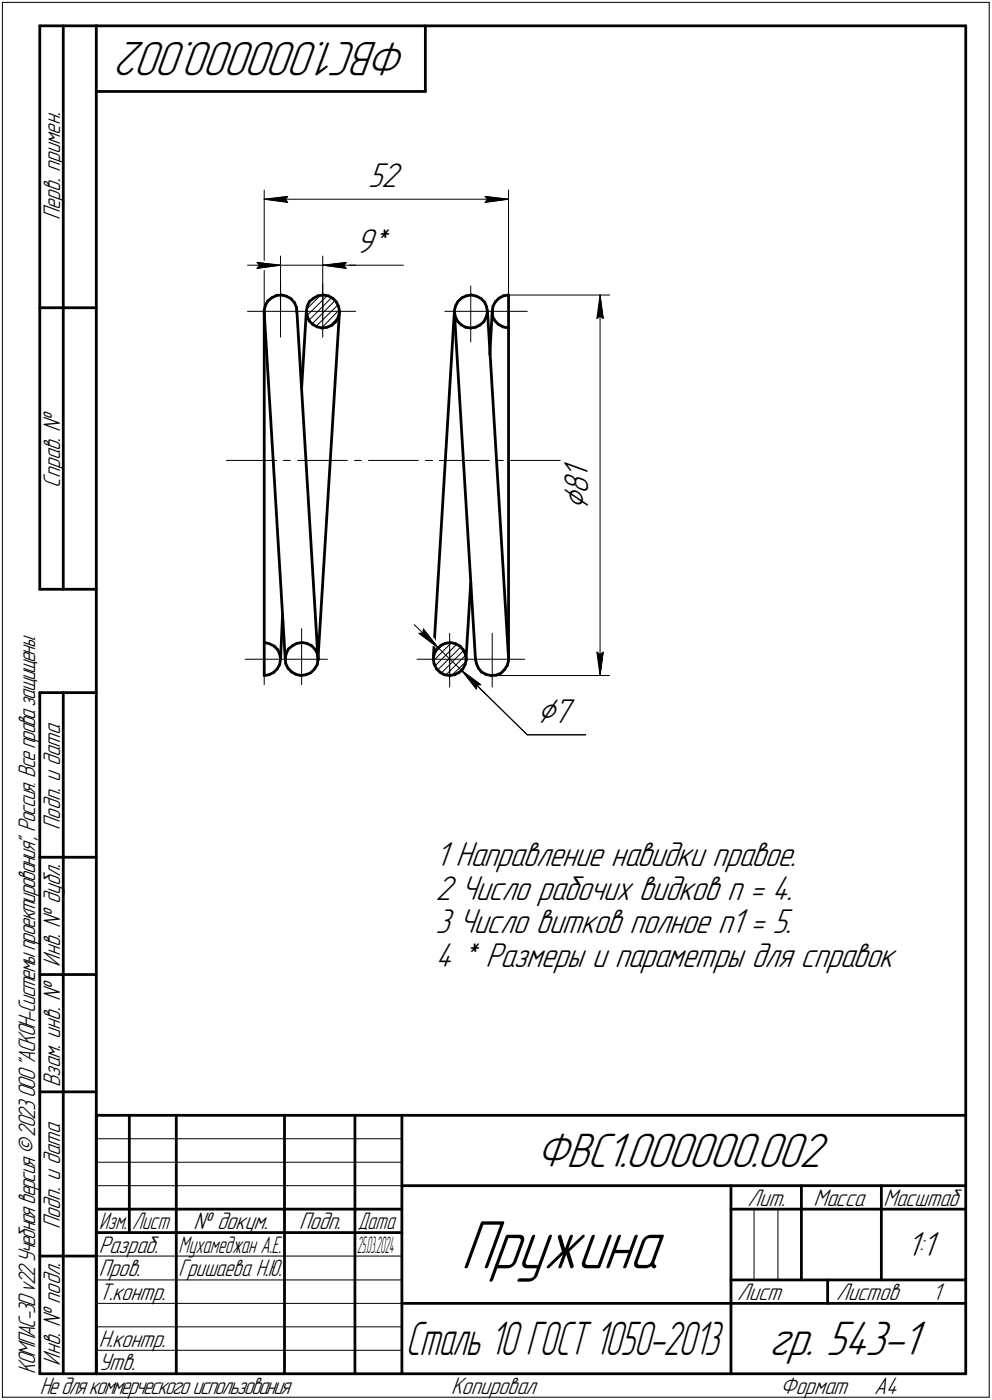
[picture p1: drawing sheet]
<svg xmlns="http://www.w3.org/2000/svg" width="211mm" height="298mm" viewBox="0 0 211 298" stroke-linecap="round" stroke-linejoin="round" font-family="sans-serif">
<g fill="none" stroke="#000" stroke-width=".59">
<path d="M8.5 5.5v120zM8.5 5.5h12zM13.5 5.5v120zM20.5 5.5v287zM20.5 5.5h185zM20.5 19.5h70zM90.5 5.5v14zM205.5 5.5v287zM8.5 65.5h12zM56.2 66.3v77.5zM56.2 66.5l4.5 74zM56.2 66v.5z"/>
<path d="M56.5 65l-.3 1zM57 64.1l.8-.7zM57 64.1l-.5 .9zM57.8 63.4l1-.5zM58.8 62.9l1.1-.1zM59.9 62.8l1.1 .3zM61 63.1l.9 .5zM61.9 63.6l.8 .8zM62.7 64.4l.4 1zM63.1 65.4l.1 1.1zM63.2 66.1l4.4 74zM65.2 66.2l.2 1.1z"/>
<path d="M65.2 66.1l-1 16.5zM65.4 65.2l-.2 1zM65.4 67.3l.4 1zM65.8 68.3l.7 .8zM65.9 64.2l.8-.7zM65.9 64.2l-.5 1zM66.5 69.1l1 .5zM66.7 63.5l.9-.5zM67.5 69.6l1.1 .2zM67.6 63l1.1-.2zM68.6 69.8l1-.1zM68.7 62.8l1.1 .2z"/>
<path d="M69.6 69.7l1-.4zM69.8 63l1 .5zM70.6 69.3l.9-.8zM70.8 63.5l.7 .8zM71.5 64.3l.6 1zM72 67.6l-.5 .9zM72.1 65.3l.1 1zM72.2 66.5l-.2 1.1zM72.2 66.3v.2zM72.2 66.5l-4.6 74zM96.7 66.3l.2 1.1zM96.7 66.1v.2z"/>
<path d="M96.7 66.5l4.5 74zM96.7 66.1l-4.5 74zM96.9 67.4l.5 1zM96.9 65.1l-.2 1zM97.4 68.4l.7 .8zM97.5 64.2l.8-.8zM97.5 64.2l-.6 .9zM98.1 69.2l1 .5zM98.3 63.4l.9-.4zM99.1 69.7l1.1 .1zM99.2 63l1.1-.2zM100.2 69.8l1-.1z"/>
<path d="M100.3 62.8l1.1 .3zM101.2 69.7l1-.5zM101.4 63.1l1 .5zM102.2 69.2l.8-.7zM102.4 63.6l.7 .7zM103.1 64.3l.4 1.1zM103.5 67.5l-.5 1zM103.5 65.4l.2 1.1zM103.7 66.5l-.2 1zM103.7 66.1l4.5 74zM104.7 66.3l.1 1.1zM104.7 66.2l-.5 9.3z"/>
<path d="M104.8 67.4l.5 .9zM104.9 65.2l-.2 1.1zM105.3 68.3l.8 .8zM105.4 64.3l-.5 .9zM106.1 69.1l.9 .5zM106.2 63.5l.9-.5zM106.2 63.5l-.8 .8zM107 69.6l1.1 .2zM107.1 63l1.1-.2zM108.1 69.8h.1M108.2 62.8v77.6zM8.5 125.5h12z"/>
<path d="M56.3 136.8h.1M56.3 136.8l1 .3zM57.3 137.1l1 .5zM58.3 137.6l.8 .7zM59.1 138.3l.4 1zM59.5 139.3l.2 1.1zM60.1 131.1l-.4 9.4zM60.9 139.2l-.2 1zM61.4 138.2l.8-.7zM61.4 138.2l-.5 1zM62.2 137.5l1-.5zM63.2 137l1.1-.2z"/>
<path d="M64.3 136.8l1 .2zM65.3 137l1 .5zM66.3 137.5l.8 .8zM67.1 138.3l.5 1zM67.6 139.3l.1 1.1zM92.5 139.1l-.3 1zM93 138.2l.8-.8zM93 138.2l-.5 .9zM93.8 137.4l.9-.4zM94.7 137l1.1-.2zM95.8 136.8l1.1 .3zM96.9 137.1l1 .5z"/>
<path d="M97.9 137.6l.7 .7zM98.6 138.3l.5 1.1zM99.1 139.4l.1 1.1zM100.2 124l-1.1 16.5zM8.5 147.5v145zM8.5 147.5h12zM13.5 147.5v145zM56.2 143.8l1-.1zM57.2 143.7l1.1-.5zM58.3 143.2l.7-.8zM59.5 141.5l-.5 .9zM59.7 140.4l-.2 1.1z"/>
<path d="M60.7 140.2l.1 1.1zM60.8 141.3l.5 1zM61.3 142.3l.8 .8zM62.1 143.1l.9 .5zM63 143.6l1 .2zM64 143.8l1.1-.1zM65.1 143.7l1-.4zM66.1 143.3l.8-.8zM67.5 141.6l-.6 .9zM67.6 140.5l-.1 1.1zM67.7 140.4l-.1 .1zM92.2 140.4l.2 1z"/>
<path d="M92.2 140.1v.3zM92.4 141.4l.5 1zM92.9 142.4l.7 .8zM93.6 143.2l1 .5zM94.6 143.7l1.1 .1zM95.7 143.8l1-.1zM96.7 143.7l1-.5zM97.7 143.2l.8-.7zM99 141.5l-.5 1zM99.2 140.5l-.2 1zM101.2 140.2l.1 1zM101.3 141.2l.5 1z"/>
<path d="M101.8 142.2l.6 .9zM102.4 143.1l1 .5zM103.4 143.6l1.1 .2zM104.5 143.8h1.1zM105.6 143.8l1-.5zM106.6 143.3l.8-.7zM107.9 141.6l-.5 1zM108.2 140.6l-.3 1zM108.2 140.1v.5zM8.5 182.5h12zM8.5 207.5h12zM8.5 232.5h12z"/>
<path d="M20.5 237.5h185zM20.5 237.5v55zM27.5 237.5v25zM37.5 237.5v55zM60.5 237.5v55zM75.5 237.5v55zM85.5 237.5v55zM20.5 257.5h65zM85.5 252.5h120zM155.5 252.5v40zM155.5 257.5h15zM170.5 252.5v20z"/>
<path d="M170.5 257.5h35zM187.5 252.5v20zM8.5 267.5h12zM20.5 262.5h65zM85.5 277.5h70zM155.5 277.5h50zM155.5 272.5h50zM176.1 272.5v5zM8.5 292.5h12zM20.5 292.5h185z"/>
</g>
<g fill="none" stroke="#000" stroke-width=".21">
<path d="M.5 .5v297zM.5 .5h210zM210.5 .5v297zM52.7 56.5h7zM54.7 55.9l5 .6zM54.7 55.9l.5 .6zM54.7 57.1l5-.6zM55.2 56.5l-.5 .6zM56.2 40.5v25.8zM56.2 42.4l5-.6zM56.2 42.4l5 .7zM56.2 42.4h52z"/>
<path d="M59.7 54.5v11.8zM59.7 56.5h9zM60.7 42.4l.5 .7zM61.2 41.8l-.5 .6zM68.7 56.5h5zM68.7 54.5v11.8zM68.7 56.5l5 .6zM68.7 56.5l5-.6zM68.7 56.5h7zM73.2 56.5l.5 .6zM73.7 56.5h12.2zM73.7 55.9l-.5 .6z"/>
<path d="M103.2 43.1l5-.7zM103.2 41.8l.5 .6zM103.2 41.8l5 .6zM103.7 42.4l-.5 .7zM108.2 40.5v25.8zM52.7 66.3h7zM59.7 60.4v5.9zM59.7 66.3h16zM59.7 66.3v5.5zM65.2 65.9l3-3.1zM65.3 67.2l4.3-4.2zM67.2 69.5l4.7-4.6z"/>
<path d="M68.7 60.4v7.9zM68.7 62.3v9.5zM70.5 63.4l-4.8 4.8zM71.3 64l-4.9 5zM71.9 67.6l-1.9 2zM72.1 66l-3.7 3.8zM94.7 66.3h5.5zM100.2 66.3v6.5zM100.2 66.3h12zM100.2 60.9v5.4zM108.2 62.8h21.5zM127 67.8l.7-.5z"/>
<path d="M127.7 62.8l.7 5zM127.7 67.3l.7 .5zM127.7 62.8l-.7 5zM127.7 62.8v81zM48.2 98h10.6zM60.3 98h1.5zM63.3 98h10.6zM75.4 98h1.5zM78.4 98h10.6zM90.5 98h1.5zM93.5 98h10.6zM105.6 98h1.5z"/>
<path d="M108.6 98h10.6zM56.2 134.9v10.9zM64.2 133.9v6.5zM88.1 133l5.1 4.9zM89.2 134.9l.8-.1zM89.2 134.9l4 3zM90.1 133.9l3.1 4zM90.1 133.9l-.1 .9zM92.4 139.1l2.1-2zM93.2 137.9l5 4.8zM95.7 138.3v8zM95.7 134.9v9.5z"/>
<path d="M98.6 138.5l-4.7 4.8zM104.7 134.9v5.5zM127 138.9l.7 4.9zM127 138.9l.7 .5zM127.7 139.4l.7-.5zM128.4 138.9l-.7 4.9zM52.2 140.4h12zM64.2 140.4h5.5zM64.2 140.4v5.4zM88.7 140.4h16zM92.2 140.7l3.9-3.9zM92.5 141.8l4.7-4.6z"/>
<path d="M93.1 142.7l4.9-4.9zM94.8 143.8l4.3-4.3zM96.2 143.8l2.9-2.9zM98.2 142.7l14 13.8zM98.2 142.7l3.1 4zM98.2 142.7l4.1 3.1zM98.2 142.7l5 5zM101.4 145.9l-.1 .8zM101.4 145.9l.9-.1zM104.7 140.4v5.9zM104.7 140.4h7zM104.7 143.8h25z"/>
<path d="M112.2 156.5h12.4zM20.5 247.5h65zM20.5 252.5h65zM20.5 242.5h65zM160.4 257.5v15zM165.5 257.5v15zM20.5 267.5h65zM20.5 272.5h65zM20.5 277.5h65zM.5 297.5h210zM20.5 282.5h65zM20.5 287.5h65z"/>
</g>
<g fill="#fff" stroke="#fff" stroke-width=".21">
<path d="M78.3 34.3h7.8zM78.3 34.4h7.8zM78.3 34.5h7.8zM78.3 34.5h7.8zM78.3 34.6h7.8zM78.3 34.7h7.8zM78.3 34.8h7.8zM78.3 34.9h7.8zM78.3 35h7.8zM78.3 35.1h7.8zM78.3 35.1h7.8zM78.3 35.2h7.8zM78.3 35.3h7.8zM78.3 35.4h7.8zM78.3 35.5h7.8zM78.3 35.6h7.8zM78.3 35.6h7.8zM78.3 35.7h7.8zM78.3 35.8h7.8zM78.3 35.9h7.8zM78.3 36h7.8zM78.3 36.1h7.8zM78.3 36.2h7.8zM78.3 36.2h7.8zM78.3 36.3h7.8zM78.3 36.4h7.8zM78.3 36.5h7.8zM78.3 36.6h7.8zM78.3 36.7h7.8zM78.3 36.7h7.8zM78.3 36.8h7.8zM78.3 36.9h7.8zM78.3 37h7.8zM78.3 37.1h7.8zM78.3 37.2h7.8zM78.3 37.3h7.8zM78.3 37.3h7.8zM78.3 37.4h7.8zM78.3 37.5h7.8zM78.3 37.6h7.8zM78.3 37.7h7.8zM78.3 37.8h7.8zM78.3 37.8h7.8zM78.3 37.9h7.8zM78.3 38h7.8zM78.3 38.1h7.8zM78.3 38.2h7.8zM78.3 38.3h7.8zM78.3 38.4h7.8zM78.3 38.4h7.8zM78.3 38.5h7.8zM78.3 38.6h7.8zM78.3 38.7h7.8zM78.3 38.8h7.8zM78.3 38.9h7.8zM78.3 38.9h7.8zM78.3 39h7.8zM78.3 39.1h7.8zM78.3 39.2h7.8zM78.3 39.3h7.8zM78.3 39.4h7.8zM78.3 39.5h7.8zM78.3 39.5h7.8zM78.3 39.6h7.8zM78.3 39.7h7.8zM78.3 39.8h7.8zM78.3 39.9h7.8zM78.3 40h7.8zM78.3 40h7.8zM78.3 40.1h7.8zM78.3 40.2h7.8zM78.3 40.3h7.8zM78.3 40.4h7.8zM78.3 40.5h7.8zM78.3 40.6h7.8zM78.3 40.6h7.8zM78.3 40.7h7.8zM78.3 40.8h7.8zM78.3 40.9h7.8zM78.3 41h7.8zM78.3 41.1h7.8zM78.3 41.1h7.8zM78.3 41.2h7.8zM78.3 41.3h7.8zM78.3 41.4h7.8z"/>
<path d="M61.1 41.3h.6zM60.5 41.4h1.2zM59.9 41.5h1.8zM59.3 41.6h2.4zM58.7 41.7h3zM58 41.7h3.7zM57.8 41.8h3.9zM57.6 41.9h4.1zM57.4 42h4.3zM57.1 42.1h4.6zM56.9 42.2h4.8zM56.7 42.2h5zM56.5 42.3h5.2zM56.2 42.4h5.5zM56.5 42.5h5.2zM56.6 42.6h5.1zM56.8 42.7h4.9zM57.1 42.8h4.6zM57.2 42.8h4.5zM57.4 42.9h4.3zM57.7 43h4zM57.8 43.1h3.9zM58 43.2h3.7zM58.7 43.3h3zM59.3 43.3h2.4zM59.9 43.4h1.8zM60.5 43.5h1.2zM61.1 43.6h.6z"/>
<path d="M102.7 41.3h.7zM102.7 41.4h1.3zM102.7 41.5h1.9zM102.7 41.6h2.5zM102.7 41.7h3.1zM102.7 41.7h3.7zM102.7 41.8h4zM102.7 41.9h4.2zM102.7 42h4.4zM102.7 42.1h4.7zM102.7 42.2h4.9zM102.7 42.2h5.1zM102.7 42.3h5.3zM102.7 42.4h5.5zM102.7 42.5h5.3zM102.7 42.6h5.2zM102.7 42.7h4.9zM102.7 42.8h4.7zM102.7 42.8h4.6zM102.7 42.9h4.3zM102.7 43h4.1zM102.7 43.1h4zM102.7 43.2h3.7zM102.7 43.3h3.1zM102.7 43.3h2.5zM102.7 43.4h1.9zM102.7 43.5h1.3zM102.7 43.6h.7z"/>
<path d="M75.7 48.3h8.1zM75.7 48.4h8.1zM75.7 48.5h8.1zM75.7 48.6h8.1zM75.7 48.7h8.1zM75.7 48.8h8.1zM75.7 48.9h8.1zM75.7 48.9h8.1zM75.7 49h8.1zM75.7 49.1h8.1zM75.7 49.2h8.1zM75.7 49.3h8.1zM75.7 49.4h8.1zM75.7 49.4h8.1zM75.7 49.5h8.1zM75.7 49.6h8.1zM75.7 49.7h8.1zM75.7 49.8h8.1zM75.7 49.9h8.1zM75.7 50h8.1zM75.7 50h8.1zM75.7 50.1h8.1zM75.7 50.2h8.1zM75.7 50.3h8.1zM75.7 50.4h8.1zM75.7 50.5h8.1zM75.7 50.5h8.1zM75.7 50.6h8.1zM75.7 50.7h8.1zM75.7 50.8h8.1zM75.7 50.9h8.1zM75.7 51h8.1zM75.7 51.1h8.1zM75.7 51.1h8.1zM75.7 51.2h8.1zM75.7 51.3h8.1zM75.7 51.4h8.1zM75.7 51.5h8.1zM75.7 51.6h8.1zM75.7 51.6h8.1zM75.7 51.7h8.1zM75.7 51.8h8.1zM75.7 51.9h8.1zM75.7 52h8.1zM75.7 52.1h8.1zM75.7 52.2h8.1zM75.7 52.2h8.1zM75.7 52.3h8.1zM75.7 52.4h8.1zM75.7 52.5h8.1zM75.7 52.6h8.1zM75.7 52.7h8.1zM75.7 52.7h8.1zM75.7 52.8h8.1zM75.7 52.9h8.1zM75.7 53h8.1zM75.7 53.1h8.1zM75.7 53.2h8.1zM75.7 53.3h8.1zM75.7 53.3h8.1zM75.7 53.4h8.1zM75.7 53.5h8.1zM75.7 53.6h8.1zM75.7 53.7h8.1zM75.7 53.8h8.1zM75.7 53.8h8.1zM75.7 53.9h8.1zM75.7 54h8.1zM75.7 54.1h8.1zM75.7 54.2h8.1zM75.7 54.3h8.1zM75.7 54.4h8.1zM75.7 54.4h8.1zM75.7 54.5h8.1zM75.7 54.6h8.1zM75.7 54.7h8.1zM75.7 54.8h8.1zM75.7 54.9h8.1zM75.7 54.9h8.1zM75.7 55h8.1zM75.7 55.1h8.1zM75.7 55.2h8.1zM75.7 55.3h8.1zM75.7 55.4h8.1zM75.7 55.5h8.1z"/>
<path d="M54.2 55.4h.7zM54.2 55.5h1.3zM54.2 55.5h1.8zM54.2 55.6h2.5zM54.2 55.7h3.1zM54.2 55.8h3.7zM54.2 55.9h4zM54.2 56h4.2zM54.2 56h4.4zM54.2 56.1h4.6zM54.2 56.2h4.9zM54.2 56.3h5.1zM54.2 56.4h5.3zM54.2 56.5h5.5zM54.2 56.6h5.3zM54.2 56.6h5.2zM54.2 56.7h4.9zM54.2 56.8h4.7zM54.2 56.9h4.6zM54.2 57h4.3zM54.2 57.1h4.1zM54.2 57.1h4zM54.2 57.2h3.7zM54.2 57.3h3.1zM54.2 57.4h2.5zM54.2 57.5h1.8zM54.2 57.6h1.3zM54.2 57.7h.7z"/>
<path d="M73.6 55.4h.6zM73 55.5h1.2zM72.3 55.5h1.9zM71.7 55.6h2.5zM71.1 55.7h3.1zM70.4 55.8h3.8zM70.3 55.9h3.9zM70 56h4.2zM69.8 56h4.4zM69.6 56.1h4.6zM69.3 56.2h4.9zM69.2 56.3h5zM68.9 56.4h5.3zM68.7 56.5h5.5zM68.9 56.6h5.3zM69.1 56.6h5.1zM69.3 56.7h4.9zM69.5 56.8h4.7zM69.7 56.9h4.5zM69.8 57h4.4zM70.1 57.1h4.1zM70.3 57.1h3.9zM70.4 57.2h3.8zM71.1 57.3h3.1zM71.7 57.4h2.5zM72.3 57.5h1.9zM73 57.6h1.2zM73.6 57.7h.6z"/>
<path d="M119.5 98h7.2zM119.5 98.1h7.2zM119.5 98.2h7.2zM119.5 98.3h7.2zM119.5 98.4h7.2zM119.5 98.5h7.2zM119.5 98.6h7.2zM119.5 98.6h7.2zM119.5 98.7h7.2zM119.5 98.8h7.2zM119.5 98.9h7.2zM119.5 99h7.2zM119.5 99.1h7.2zM119.5 99.1h7.2zM119.5 99.2h7.2zM119.5 99.3h7.2zM119.5 99.4h7.2zM119.5 99.5h7.2zM119.5 99.6h7.2zM119.5 99.7h7.2zM119.5 99.7h7.2zM119.5 99.8h7.2zM119.5 99.9h7.2zM119.5 100h7.2zM119.5 100.1h7.2zM119.5 100.2h7.2zM119.5 100.2h7.2zM119.5 100.3h7.2zM119.5 100.4h7.2zM119.5 100.5h7.2zM119.5 100.6h7.2zM119.5 100.7h7.2zM119.5 100.8h7.2zM119.5 100.8h7.2zM119.5 100.9h7.2zM119.5 101h7.2zM119.5 101.1h7.2zM119.5 101.2h7.2zM119.5 101.3h7.2zM119.5 101.3h7.2zM119.5 101.4h7.2zM119.5 101.5h7.2zM119.5 101.6h7.2zM119.5 101.7h7.2zM119.5 101.8h7.2zM119.5 101.9h7.2zM119.5 101.9h7.2zM119.5 102h7.2zM119.5 102.1h7.2zM119.5 102.2h7.2zM119.5 102.3h7.2zM119.5 102.4h7.2zM119.5 102.4h7.2zM119.5 102.5h7.2zM119.5 102.6h7.2zM119.5 102.7h7.2zM119.5 102.8h7.2zM119.5 102.9h7.2zM119.5 103h7.2zM119.5 103h7.2zM119.5 103.1h7.2zM119.5 103.2h7.2zM119.5 103.3h7.2zM119.5 103.4h7.2zM119.5 103.5h7.2zM119.5 103.5h7.2zM119.5 103.6h7.2zM119.5 103.7h7.2zM119.5 103.8h7.2zM119.5 103.9h7.2zM119.5 104h7.2zM119.5 104.1h7.2zM119.5 104.1h7.2zM119.5 104.2h7.2zM119.5 104.3h7.2zM119.5 104.4h7.2zM119.5 104.5h7.2zM119.5 104.6h7.2zM119.5 104.6h7.2zM119.5 104.7h7.2zM119.5 104.8h7.2zM119.5 104.9h7.2zM119.5 105h7.2zM119.5 105.1h7.2zM119.5 105.2h7.2zM119.5 105.2h7.2zM119.5 105.3h7.2zM119.5 105.4h7.2zM119.5 105.5h7.2zM119.5 105.6h7.2zM119.5 105.7h7.2zM119.5 105.7h7.2zM119.5 105.8h7.2zM119.5 105.9h7.2zM119.5 106h7.2zM119.5 106.1h7.2zM119.5 106.2h7.2zM119.5 106.3h7.2zM119.5 106.3h7.2zM119.5 106.4h7.2zM119.5 106.5h7.2zM119.5 106.6h7.2zM119.5 106.7h7.2zM119.5 106.8h7.2zM119.5 106.8h7.2zM119.5 106.9h7.2zM119.5 107h7.2zM119.5 107.1h7.2zM119.5 107.2h7.2zM119.5 107.3h7.2zM119.5 107.4h7.2zM119.5 107.4h7.2zM119.5 107.5h7.2zM119.5 107.6h7.2zM119.5 107.7h7.2zM119.5 107.8h7.2zM119.5 107.9h7.2zM119.5 107.9h7.2zM119.5 108h7.2zM119.5 108.1h7.2zM119.5 108.2h7.2zM119.5 108.3h7.2zM119.5 108.4h7.2zM119.5 108.5h7.2zM119.5 108.5h7.2z"/>
<path d="M127.6 63.1h.2zM127.6 63.2h.2zM127.5 63.2h.4zM127.5 63.3h.4zM127.4 63.4h.5zM127.4 63.5h.6zM127.4 63.6h.6zM127.3 63.7h.8zM127.3 63.8h.8zM127.3 63.8h.9zM127.3 63.9h.9zM127.2 64h1zM127.2 64.1h1.1zM127.2 64.2h1.1zM127.1 64.3h1.3zM127.1 64.3h1.3zM127 64.4h1.4zM127 64.5h1.4zM126.9 64.6h1.5zM126.9 64.7h1.6zM126.9 64.8h1.6zM126.9 64.9h1.6zM126.9 64.9h1.6zM126.9 65h1.6zM126.9 65.1h1.6zM126.9 65.2h1.6zM126.9 65.3h1.7zM126.8 65.4h1.8zM126.8 65.4h1.8zM126.8 65.5h1.8zM126.8 65.6h1.8zM126.8 65.7h1.8zM126.8 65.8h1.8zM126.8 65.9h1.9zM126.8 66h1.9zM126.8 66h1.9zM126.7 66.1h2zM126.7 66.2h2zM126.7 66.3h2zM126.7 66.4h2zM126.7 66.5h2zM126.7 66.5h2.1zM126.7 66.6h2.1zM126.7 66.7h2.1zM126.7 66.8h2.1zM126.7 66.9h2.1zM126.7 67h2.1zM126.7 67.1h2.1zM126.7 67.1h2.2zM126.7 67.2h2.2zM126.7 67.3h2.2zM126.7 67.4h2.2zM126.7 67.5h2.2zM126.7 67.6h2.2zM126.6 67.6h2.3zM126.6 67.7h2.3zM126.6 67.8h2.3zM126.6 67.9h2.3zM126.6 68h2.3zM126.6 68.1h2.3zM126.6 68.2h2.3zM126.6 68.2h2.3z"/>
<path d="M126.5 138.3h2.4zM126.6 138.4h2.3zM126.6 138.5h2.3zM126.6 138.6h2.3zM126.6 138.7h2.3zM126.6 138.8h2.3zM126.6 138.9h2.3zM126.6 138.9h2.3zM126.6 139h2.3zM126.7 139.1h2.2zM126.7 139.2h2.2zM126.7 139.3h2.2zM126.7 139.4h2.2zM126.7 139.4h2.2zM126.7 139.5h2.2zM126.7 139.6h2.1zM126.7 139.7h2.1zM126.7 139.8h2.1zM126.7 139.9h2.1zM126.7 140h2.1zM126.7 140h2.1zM126.7 140.1h2.1zM126.7 140.2h2zM126.7 140.3h2zM126.7 140.4h2zM126.7 140.5h2zM126.7 140.5h2zM126.8 140.6h1.9zM126.8 140.7h1.9zM126.8 140.8h1.9zM126.8 140.9h1.8zM126.8 141h1.8zM126.8 141.1h1.8zM126.8 141.1h1.8zM126.8 141.2h1.8zM126.8 141.3h1.8zM126.9 141.4h1.7zM126.9 141.5h1.6zM126.9 141.6h1.6zM126.9 141.6h1.6zM126.9 141.7h1.6zM126.9 141.8h1.6zM126.9 141.9h1.6zM126.9 142h1.6zM126.9 142.1h1.5zM127 142.2h1.4zM127 142.2h1.4zM127.1 142.3h1.3zM127.1 142.4h1.3zM127.2 142.5h1.1zM127.2 142.6h1.1zM127.2 142.7h1zM127.3 142.7h.9zM127.3 142.8h.9zM127.3 142.9h.8zM127.3 143h.8zM127.4 143.1h.6zM127.4 143.2h.6zM127.4 143.3h.5zM127.5 143.3h.4zM127.5 143.4h.4zM127.6 143.5h.2zM127.6 143.6h.2z"/>
<path d="M90 133.3h.2zM89.9 133.3h.4zM89.8 133.4h.5zM89.7 133.5h.7zM89.7 133.6h.7zM89.6 133.7h.9zM89.5 133.8h1.1zM89.4 133.9h1.3zM89.3 133.9h1.5zM89.2 134h1.6zM89.2 134.1h1.6zM89.2 134.2h1.7zM89.1 134.3h1.9zM89 134.4h2.1zM88.9 134.5h2.2zM88.8 134.5h2.4zM88.7 134.6h2.6zM88.6 134.7h2.8zM88.6 134.8h2.8zM88.5 134.9h2.9zM88.4 135h3.1zM88.6 135h3zM88.6 135.1h3.1zM88.8 135.2h3zM88.9 135.3h2.9zM89 135.4h2.9zM89.2 135.5h2.7zM89.2 135.6h2.8zM89.3 135.6h2.8zM89.5 135.7h2.6zM89.6 135.8h2.6zM89.7 135.9h2.6zM89.8 136h2.6zM89.9 136.1h2.6zM90 136.1h2.5zM90.2 136.2h2.3zM90.3 136.3h2.2zM90.3 136.4h2.3zM90.5 136.5h2.1zM90.6 136.6h2.1zM90.7 136.7h2zM90.8 136.7h1.9zM90.9 136.8h1.9zM91 136.9h1.8zM91.2 137h1.7zM91.3 137.1h1.6zM91.4 137.2h1.6zM91.6 137.2h1.4zM91.8 137.3h1.2zM92 137.4h1zM92.2 137.5h.8zM92.5 137.6h.6zM92.6 137.7h.5zM92.9 137.8h.3zM93 137.8h.2z"/>
<path d="M98.3 142.8h.2zM98.3 142.9h.3zM98.4 143h.4zM98.4 143.1h.7zM98.5 143.2h.7zM98.5 143.3h.9zM98.5 143.3h1.2zM98.6 143.4h1.2zM98.6 143.5h1.4zM98.6 143.6h1.6zM98.6 143.7h1.6zM98.7 143.8h1.7zM98.7 143.8h1.8zM98.7 143.9h1.9zM98.8 144h2zM98.8 144.1h2zM98.9 144.2h2zM98.9 144.3h2.2zM99 144.4h2.2zM99 144.4h2.3zM99 144.5h2.4zM99.1 144.6h2.4zM99.1 144.7h2.5zM99.2 144.8h2.6zM99.3 144.9h2.6zM99.3 144.9h2.6zM99.4 145h2.7zM99.5 145.1h2.7zM99.6 145.2h2.7zM99.6 145.3h2.8zM99.7 145.4h2.8zM99.7 145.5h2.9zM99.8 145.5h3zM99.9 145.6h3zM99.9 145.7h3.1zM100 145.8h3zM100.1 145.9h2.8zM100.2 146h2.6zM100.2 146h2.5zM100.2 146.1h2.4zM100.3 146.2h2.2zM100.4 146.3h2zM100.4 146.4h2zM100.5 146.5h1.8zM100.6 146.6h1.6zM100.7 146.6h1.4zM100.8 146.7h1.2zM100.8 146.8h1.1zM100.8 146.9h1.1zM100.9 147h.9zM101 147.1h.7zM101 147.2h.6zM101.1 147.2h.4zM101.2 147.3h.2z"/>
<path d="M114.2 148.2h8.5zM114.2 148.3h8.5zM114.2 148.3h8.5zM114.2 148.4h8.5zM114.2 148.5h8.5zM114.2 148.6h8.5zM114.2 148.7h8.5zM114.2 148.8h8.5zM114.2 148.8h8.5zM114.2 148.9h8.5zM114.2 149h8.5zM114.2 149.1h8.5zM114.2 149.2h8.5zM114.2 149.3h8.5zM114.2 149.4h8.5zM114.2 149.4h8.5zM114.2 149.5h8.5zM114.2 149.6h8.5zM114.2 149.7h8.5zM114.2 149.8h8.5zM114.2 149.9h8.5zM114.2 149.9h8.5zM114.2 150h8.5zM114.2 150.1h8.5zM114.2 150.2h8.5zM114.2 150.3h8.5zM114.2 150.4h8.5zM114.2 150.5h8.5zM114.2 150.5h8.5zM114.2 150.6h8.5zM114.2 150.7h8.5zM114.2 150.8h8.5zM114.2 150.9h8.5zM114.2 151h8.5zM114.2 151h8.5zM114.2 151.1h8.5zM114.2 151.2h8.5zM114.2 151.3h8.5zM114.2 151.4h8.5zM114.2 151.5h8.5zM114.2 151.6h8.5zM114.2 151.6h8.5zM114.2 151.7h8.5zM114.2 151.8h8.5zM114.2 151.9h8.5zM114.2 152h8.5zM114.2 152.1h8.5zM114.2 152.1h8.5zM114.2 152.2h8.5zM114.2 152.3h8.5zM114.2 152.4h8.5zM114.2 152.5h8.5zM114.2 152.6h8.5zM114.2 152.7h8.5zM114.2 152.7h8.5zM114.2 152.8h8.5zM114.2 152.9h8.5zM114.2 153h8.5zM114.2 153.1h8.5zM114.2 153.2h8.5zM114.2 153.2h8.5zM114.2 153.3h8.5zM114.2 153.4h8.5zM114.2 153.5h8.5zM114.2 153.6h8.5zM114.2 153.7h8.5zM114.2 153.8h8.5zM114.2 153.8h8.5zM114.2 153.9h8.5zM114.2 154h8.5zM114.2 154.1h8.5zM114.2 154.2h8.5zM114.2 154.3h8.5zM114.2 154.3h8.5zM114.2 154.4h8.5zM114.2 154.5h8.5zM114.2 154.6h8.5zM114.2 154.7h8.5zM114.2 154.8h8.5zM114.2 154.9h8.5zM114.2 154.9h8.5zM114.2 155h8.5zM114.2 155.1h8.5zM114.2 155.2h8.5zM114.2 155.3h8.5zM114.2 155.4h8.5z"/>
<path d="M92.7 178.9h76.5zM92.7 179h76.5zM92.7 179.1h76.5zM92.7 179.2h76.5zM92.7 179.2h76.5zM92.7 179.3h76.5zM92.7 179.4h76.5zM92.7 179.5h76.5zM92.7 179.6h76.5zM92.7 179.7h76.5zM92.7 179.7h76.5zM92.7 179.8h76.5zM92.7 179.9h76.5zM92.7 180h76.5zM92.7 180.1h76.5zM92.7 180.2h76.5zM92.7 180.3h76.5zM92.7 180.3h76.5zM92.7 180.4h76.5zM92.7 180.5h76.5zM92.7 180.6h76.5zM92.7 180.7h76.5zM92.7 180.8h76.5zM92.7 180.8h76.5zM92.7 180.9h76.5zM92.7 181h76.5zM92.7 181.1h76.5zM92.7 181.2h76.5zM92.7 181.3h76.5zM92.7 181.4h76.5zM92.7 181.4h76.5zM92.7 181.5h76.5zM92.7 181.6h76.5zM92.7 181.7h76.5zM92.7 181.8h76.5zM92.7 181.9h76.5zM92.7 181.9h76.5zM92.7 182h76.5zM92.7 182.1h76.5zM92.7 182.2h76.5zM92.7 182.3h76.5zM92.7 182.4h76.5zM92.7 182.5h76.5zM92.7 182.5h76.5zM92.7 182.6h76.5zM92.7 182.7h76.5zM92.7 182.8h76.5zM92.7 182.9h76.5zM92.7 183h76.5zM92.7 183h76.5zM92.7 183.1h76.5zM92.7 183.2h76.5zM92.7 183.3h76.5zM92.7 183.4h76.5zM92.7 183.5h76.5zM92.7 183.6h76.5zM92.7 183.6h76.5zM92.7 183.7h76.5zM92.7 183.8h76.5zM92.7 183.9h76.5zM92.7 184h76.5zM92.7 184.1h76.5zM92.7 184.1h76.5zM92.7 184.2h76.5zM92.7 184.3h76.5zM92.7 184.4h76.5zM92.7 184.5h76.5zM92.7 184.6h76.5zM92.7 184.7h76.5zM92.7 184.7h76.5zM92.7 184.8h76.5zM92.7 184.9h76.5zM92.7 185h76.5zM92.7 185.1h76.5zM92.7 185.2h76.5zM92.7 185.3h76.5zM92.7 185.3h76.5zM92.7 185.4h76.5zM92.7 185.5h76.5zM92.7 185.6h76.5zM92.7 185.7h76.5zM92.7 185.8h76.5zM92.7 185.8h76.5zM92.7 185.9h76.5z"/>
<path d="M92.7 186h75.7zM92.7 186.1h75.7zM92.7 186.2h75.7zM92.7 186.3h75.7zM92.7 186.4h75.7zM92.7 186.4h75.7zM92.7 186.5h75.7zM92.7 186.6h75.7zM92.7 186.7h75.7zM92.7 186.8h75.7zM92.7 186.9h75.7zM92.7 186.9h75.7zM92.7 187h75.7zM92.7 187.1h75.7zM92.7 187.2h75.7zM92.7 187.3h75.7zM92.7 187.4h75.7zM92.7 187.5h75.7zM92.7 187.5h75.7zM92.7 187.6h75.7zM92.7 187.7h75.7zM92.7 187.8h75.7zM92.7 187.9h75.7zM92.7 188h75.7zM92.7 188h75.7zM92.7 188.1h75.7zM92.7 188.2h75.7zM92.7 188.3h75.7zM92.7 188.4h75.7zM92.7 188.5h75.7zM92.7 188.6h75.7zM92.7 188.6h75.7zM92.7 188.7h75.7zM92.7 188.8h75.7zM92.7 188.9h75.7zM92.7 189h75.7zM92.7 189.1h75.7zM92.7 189.1h75.7zM92.7 189.2h75.7zM92.7 189.3h75.7zM92.7 189.4h75.7zM92.7 189.5h75.7zM92.7 189.6h75.7zM92.7 189.7h75.7zM92.7 189.7h75.7zM92.7 189.8h75.7zM92.7 189.9h75.7zM92.7 190h75.7zM92.7 190.1h75.7zM92.7 190.2h75.7zM92.7 190.2h75.7zM92.7 190.3h75.7zM92.7 190.4h75.7zM92.7 190.5h75.7zM92.7 190.6h75.7zM92.7 190.7h75.7zM92.7 190.8h75.7zM92.7 190.8h75.7zM92.7 190.9h75.7zM92.7 191h75.7zM92.7 191.1h75.7zM92.7 191.2h75.7zM92.7 191.3h75.7zM92.7 191.3h75.7zM92.7 191.4h75.7zM92.7 191.5h75.7zM92.7 191.6h75.7zM92.7 191.7h75.7zM92.7 191.8h75.7zM92.7 191.9h75.7zM92.7 191.9h75.7zM92.7 192h75.7zM92.7 192.1h75.7zM92.7 192.2h75.7zM92.7 192.3h75.7zM92.7 192.4h75.7zM92.7 192.4h75.7zM92.7 192.5h75.7zM92.7 192.6h75.7zM92.7 192.7h75.7zM92.7 192.8h75.7zM92.7 192.9h75.7zM92.7 193h75.7zM92.7 193h75.7z"/>
<path d="M92.7 193.1h75.4zM92.7 193.2h75.4zM92.7 193.3h75.4zM92.7 193.4h75.4zM92.7 193.5h75.4zM92.7 193.5h75.4zM92.7 193.6h75.4zM92.7 193.7h75.4zM92.7 193.8h75.4zM92.7 193.9h75.4zM92.7 194h75.4zM92.7 194.1h75.4zM92.7 194.1h75.4zM92.7 194.2h75.4zM92.7 194.3h75.4zM92.7 194.4h75.4zM92.7 194.5h75.4zM92.7 194.6h75.4zM92.7 194.6h75.4zM92.7 194.7h75.4zM92.7 194.8h75.4zM92.7 194.9h75.4zM92.7 195h75.4zM92.7 195.1h75.4zM92.7 195.2h75.4zM92.7 195.2h75.4zM92.7 195.3h75.4zM92.7 195.4h75.4zM92.7 195.5h75.4zM92.7 195.6h75.4zM92.7 195.7h75.4zM92.7 195.7h75.4zM92.7 195.8h75.4zM92.7 195.9h75.4zM92.7 196h75.4zM92.7 196.1h75.4zM92.7 196.2h75.4zM92.7 196.3h75.4zM92.7 196.3h75.4zM92.7 196.4h75.4zM92.7 196.5h75.4zM92.7 196.6h75.4zM92.7 196.7h75.4zM92.7 196.8h75.4zM92.7 196.8h75.4zM92.7 196.9h75.4zM92.7 197h75.4zM92.7 197.1h75.4zM92.7 197.2h75.4zM92.7 197.3h75.4zM92.7 197.4h75.4zM92.7 197.4h75.4zM92.7 197.5h75.4zM92.7 197.6h75.4zM92.7 197.7h75.4zM92.7 197.8h75.4zM92.7 197.9h75.4zM92.7 198h75.4zM92.7 198h75.4zM92.7 198.1h75.4zM92.7 198.2h75.4zM92.7 198.3h75.4zM92.7 198.4h75.4zM92.7 198.5h75.4zM92.7 198.5h75.4zM92.7 198.6h75.4zM92.7 198.7h75.4zM92.7 198.8h75.4zM92.7 198.9h75.4zM92.7 199h75.4zM92.7 199.1h75.4zM92.7 199.1h75.4zM92.7 199.2h75.4zM92.7 199.3h75.4zM92.7 199.4h75.4zM92.7 199.5h75.4zM92.7 199.6h75.4zM92.7 199.6h75.4zM92.7 199.7h75.4zM92.7 199.8h75.4zM92.7 199.9h75.4zM92.7 200h75.4zM92.7 200.1h75.4zM92.7 200.2h75.4zM92.7 200.2h75.4z"/>
<path d="M92.7 200.3h98.9zM92.7 200.4h98.9zM92.7 200.5h98.9zM92.7 200.6h98.9zM92.7 200.7h98.9zM92.7 200.7h98.9zM92.7 200.8h98.9zM92.7 200.9h98.9zM92.7 201h98.9zM92.7 201.1h98.9zM92.7 201.2h98.9zM92.7 201.3h98.9zM92.7 201.3h98.9zM92.7 201.4h98.9zM92.7 201.5h98.9zM92.7 201.6h98.9zM92.7 201.7h98.9zM92.7 201.8h98.9zM92.7 201.8h98.9zM92.7 201.9h98.9zM92.7 202h98.9zM92.7 202.1h98.9zM92.7 202.2h98.9zM92.7 202.3h98.9zM92.7 202.4h98.9zM92.7 202.4h98.9zM92.7 202.5h98.9zM92.7 202.6h98.9zM92.7 202.7h98.9zM92.7 202.8h98.9zM92.7 202.9h98.9zM92.7 202.9h98.9zM92.7 203h98.9zM92.7 203.1h98.9zM92.7 203.2h98.9zM92.7 203.3h98.9zM92.7 203.4h98.9zM92.7 203.5h98.9zM92.7 203.5h98.9zM92.7 203.6h98.9zM92.7 203.7h98.9zM92.7 203.8h98.9zM92.7 203.9h98.9zM92.7 204h98.9zM92.7 204h98.9zM92.7 204.1h98.9zM92.7 204.2h98.9zM92.7 204.3h98.9zM92.7 204.4h98.9zM92.7 204.5h98.9zM92.7 204.6h98.9zM92.7 204.6h98.9zM92.7 204.7h98.9zM92.7 204.8h98.9zM92.7 204.9h98.9zM92.7 205h98.9zM92.7 205.1h98.9zM92.7 205.1h98.9zM92.7 205.2h98.9zM92.7 205.3h98.9zM92.7 205.4h98.9zM92.7 205.5h98.9zM92.7 205.6h98.9zM92.7 205.7h98.9zM92.7 205.7h98.9zM92.7 205.8h98.9zM92.7 205.9h98.9zM92.7 206h98.9zM92.7 206.1h98.9zM92.7 206.2h98.9zM92.7 206.2h98.9zM92.7 206.3h98.9zM92.7 206.4h98.9zM92.7 206.5h98.9zM92.7 206.6h98.9zM92.7 206.7h98.9zM92.7 206.8h98.9zM92.7 206.8h98.9zM92.7 206.9h98.9zM92.7 207h98.9zM92.7 207.1h98.9zM92.7 207.2h98.9zM92.7 207.3h98.9zM92.7 207.3h98.9z"/>
</g>
<g fill="#000" stroke="#000" stroke-width=".21">
<path d="M54.8 56h.7zM54.9 56h1.2zM54.9 56.1h2zM55 56.2h2.6zM55.1 56.3h3.2zM55.2 56.4h3.8z"/>
<path d="M55.2 56.5h4.5zM55.2 56.6h3.9zM55.1 56.6h3.4zM55 56.7h2.8zM54.9 56.8h2.3zM54.9 56.9h1.7zM54.9 57h1.1zM54.8 57.1h.6z"/>
<path d="M56.2 42.4h4.5zM56.9 42.5h3.9zM57.5 42.6h3.4zM58.2 42.7h2.8zM58.8 42.8h2.2zM59.4 42.8h1.6zM60 42.9h1.1zM60.6 43h.6z"/>
<path d="M60.5 41.9h.7zM59.9 42h1.2zM59.1 42.1h1.9zM58.4 42.2h2.6zM57.7 42.2h3.2zM57 42.3h3.8z"/>
<path d="M68.7 56.5h4.5zM69.3 56.6h3.9zM69.9 56.6h3.4zM70.6 56.7h2.8zM71.2 56.8h2.2zM71.8 56.9h1.7zM72.5 57h1.1zM73.1 57.1h.6z"/>
<path d="M73 56h.7zM72.3 56h1.3zM71.5 56.1h2zM70.9 56.2h2.5zM70.1 56.3h3.2zM69.4 56.4h3.8z"/>
<path d="M103.3 41.9h.7zM103.4 42h1.2zM103.5 42.1h1.9zM103.5 42.2h2.6zM103.6 42.2h3.2zM103.7 42.3h3.8z"/>
<path d="M103.7 42.4h4.5zM103.7 42.5h3.9zM103.6 42.6h3.4zM103.5 42.7h2.8zM103.5 42.8h2.2zM103.5 42.8h1.7zM103.4 42.9h1.1zM103.3 43h.6z"/>
<path d="M127.5 64.1h.2zM127.5 64.2h.2zM127.5 64.3h.2zM127.5 64.3h.2zM127.5 64.4h.2zM127.5 64.5h.2zM127.5 64.6h.2zM127.5 64.7h.2zM127.4 64.8h.3zM127.4 64.9h.3zM127.4 64.9h.3zM127.4 65h.3zM127.4 65.1h.3zM127.4 65.2h.3zM127.4 65.3h.3zM127.3 65.4h.4zM127.3 65.4h.4zM127.3 65.5h.4zM127.3 65.6h.4zM127.3 65.7h.4zM127.3 65.8h.4zM127.3 65.9h.4zM127.3 66h.4zM127.3 66h.4zM127.3 66.1h.4zM127.3 66.2h.4zM127.3 66.3h.4zM127.3 66.4h.4zM127.3 66.5h.4zM127.3 66.5h.4zM127.2 66.6h.5zM127.2 66.7h.5zM127.2 66.8h.5zM127.2 66.9h.5zM127.2 67h.5zM127.2 67.1h.5zM127.2 67.1h.5zM127.1 67.2h.6zM127.1 67.3h.6zM127.1 67.4h.5zM127.1 67.5h.4zM127.1 67.6h.2zM127.1 67.6h.2z"/>
<path d="M127.7 63.5h.1zM127.7 63.6h.1zM127.7 63.7h.1zM127.7 63.8h.1zM127.7 63.8h.1zM127.7 63.9h.1zM127.7 64h.1zM127.7 64.1h.2zM127.7 64.2h.2zM127.7 64.3h.2zM127.7 64.3h.2zM127.7 64.4h.2zM127.7 64.5h.2zM127.7 64.6h.2zM127.7 64.7h.2zM127.7 64.8h.3zM127.7 64.9h.3zM127.7 64.9h.3zM127.7 65h.3zM127.7 65.1h.3zM127.7 65.2h.3zM127.7 65.3h.3zM127.7 65.4h.4zM127.7 65.4h.4zM127.7 65.5h.4zM127.7 65.6h.4zM127.7 65.7h.4zM127.7 65.8h.4zM127.7 65.9h.4zM127.7 66h.5zM127.7 66h.5zM127.7 66.1h.5zM127.7 66.2h.5zM127.7 66.3h.5zM127.7 66.4h.5zM127.7 66.5h.5zM127.7 66.5h.5zM127.7 66.6h.6zM127.7 66.7h.6zM127.7 66.8h.6zM127.7 66.9h.6zM127.7 67h.6zM127.7 67.1h.6zM127.7 67.1h.6zM127.7 67.2h.7zM127.7 67.3h.7zM127.8 67.4h.6zM127.9 67.5h.5zM128 67.6h.4zM128.2 67.6h.2z"/>
<path d="M89.2 134.9h1zM89.3 135h1zM89.4 135h.9zM89.5 135.1h.9zM89.7 135.2h.8zM89.7 135.3h.9zM89.8 135.4h.9zM90 135.5h.8zM90.1 135.6h.7zM90.2 135.6h.7zM90.3 135.7h.7zM90.4 135.8h.7zM90.5 135.9h.7zM90.7 136h.6zM90.8 136.1h.6zM90.8 136.1h.6zM91 136.2h.5zM91.1 136.3h.5zM91.2 136.4h.5zM91.4 136.5h.4zM91.4 136.6h.5zM91.5 136.7h.4zM91.7 136.7h.3zM91.8 136.8h.3zM91.9 136.9h.3zM92 137h.3zM92.1 137.1h.3zM92.2 137.2h.3zM92.4 137.2h.1zM92.5 137.3h.1zM92.5 137.4h.2z"/>
<path d="M90.1 134.1h.2zM90.1 134.2h.2zM90.1 134.3h.3zM90.1 134.4h.3zM90.1 134.5h.4zM90.1 134.5h.5zM90.1 134.6h.6zM90.1 134.7h.7zM90 134.8h.8zM90.2 134.9h.6zM90.3 135h.6zM90.3 135h.7zM90.4 135.1h.7zM90.5 135.2h.6zM90.6 135.3h.6zM90.7 135.4h.6zM90.8 135.5h.6zM90.8 135.6h.6zM90.9 135.6h.5zM91 135.7h.5zM91.1 135.8h.5zM91.2 135.9h.5zM91.3 136h.4zM91.4 136.1h.4zM91.4 136.1h.5zM91.5 136.2h.4zM91.6 136.3h.4zM91.7 136.4h.3zM91.8 136.5h.3zM91.9 136.6h.3zM91.9 136.7h.4zM92 136.7h.3zM92.1 136.8h.3zM92.2 136.9h.3zM92.3 137h.2zM92.4 137.1h.2zM92.5 137.2h.1zM92.5 137.2h.2zM92.6 137.3h.2zM92.7 137.4h.2zM92.8 137.5h.2z"/>
<path d="M127.1 139h.2zM127.1 139.1h.2zM127.1 139.2h.4zM127.1 139.3h.5zM127.1 139.4h.6zM127.1 139.4h.6zM127.2 139.5h.5zM127.2 139.6h.5zM127.2 139.7h.5zM127.2 139.8h.5zM127.2 139.9h.5zM127.2 140h.5zM127.2 140h.5zM127.3 140.1h.4zM127.3 140.2h.4zM127.3 140.3h.4zM127.3 140.4h.4zM127.3 140.5h.4zM127.3 140.5h.4zM127.3 140.6h.4zM127.3 140.7h.4zM127.3 140.8h.4zM127.3 140.9h.4zM127.3 141h.4zM127.3 141.1h.4zM127.3 141.1h.4zM127.3 141.2h.4zM127.3 141.3h.4zM127.4 141.4h.3zM127.4 141.5h.3zM127.4 141.6h.3zM127.4 141.6h.3zM127.4 141.7h.3zM127.4 141.8h.3zM127.4 141.9h.3zM127.5 142h.2zM127.5 142.1h.2zM127.5 142.2h.2zM127.5 142.2h.2zM127.5 142.3h.2zM127.5 142.4h.2zM127.5 142.5h.2zM127.5 142.6h.2z"/>
<path d="M128.2 139h.2zM128 139.1h.4zM127.9 139.2h.5zM127.8 139.3h.6zM127.7 139.4h.7zM127.7 139.4h.7zM127.7 139.5h.6zM127.7 139.6h.6zM127.7 139.7h.6zM127.7 139.8h.6zM127.7 139.9h.6zM127.7 140h.6zM127.7 140h.6zM127.7 140.1h.5zM127.7 140.2h.5zM127.7 140.3h.5zM127.7 140.4h.5zM127.7 140.5h.5zM127.7 140.5h.5zM127.7 140.6h.5zM127.7 140.7h.5zM127.7 140.8h.4zM127.7 140.9h.4zM127.7 141h.4zM127.7 141.1h.4zM127.7 141.1h.4zM127.7 141.2h.4zM127.7 141.3h.4zM127.7 141.4h.3zM127.7 141.5h.3zM127.7 141.6h.3zM127.7 141.6h.3zM127.7 141.7h.3zM127.7 141.8h.3zM127.7 141.9h.3zM127.7 142h.2zM127.7 142.1h.2zM127.7 142.2h.2zM127.7 142.2h.2zM127.7 142.3h.2zM127.7 142.4h.2zM127.7 142.5h.2zM127.7 142.6h.2zM127.7 142.7h.1zM127.7 142.7h.1zM127.7 142.8h.1zM127.7 142.9h.1zM127.7 143h.1zM127.7 143.1h.1zM127.7 143.2h.1z"/>
<path d="M98.6 143.2h.1zM98.6 143.3h.2zM98.7 143.3h.2zM98.8 143.4h.2zM98.9 143.5h.2zM98.9 143.6h.2zM99 143.7h.2zM99.1 143.8h.2zM99.1 143.8h.3zM99.2 143.9h.3zM99.2 144h.4zM99.3 144.1h.4zM99.4 144.2h.3zM99.5 144.3h.3zM99.5 144.4h.4zM99.6 144.4h.4zM99.7 144.5h.4zM99.7 144.6h.5zM99.8 144.7h.4zM99.8 144.8h.5zM99.9 144.9h.5zM100 144.9h.5zM100.1 145h.5zM100.2 145.1h.5zM100.2 145.2h.6zM100.2 145.3h.6zM100.3 145.4h.6zM100.4 145.5h.6zM100.4 145.5h.7zM100.5 145.6h.7zM100.6 145.7h.7zM100.7 145.8h.6zM100.8 145.9h.6zM100.8 146h.6zM100.8 146h.6zM100.9 146.1h.5zM101 146.2h.4zM101.1 146.3h.3zM101.1 146.4h.3zM101.2 146.5h.2zM101.3 146.6h.1z"/>
<path d="M98.9 143.3h.2zM99 143.4h.1zM99.1 143.5h.1zM99.1 143.6h.3zM99.2 143.7h.3zM99.3 143.8h.3zM99.4 143.8h.3zM99.5 143.9h.3zM99.6 144h.3zM99.7 144.1h.4zM99.7 144.2h.5zM99.8 144.3h.4zM99.9 144.4h.5zM100 144.4h.5zM100.1 144.5h.5zM100.2 144.6h.6zM100.2 144.7h.6zM100.3 144.8h.6zM100.4 144.9h.7zM100.5 144.9h.7zM100.6 145h.7zM100.7 145.1h.7zM100.8 145.2h.7zM100.8 145.3h.8zM100.9 145.4h.9zM101 145.5h.9zM101.1 145.5h.8zM101.2 145.6h.9zM101.3 145.7h.9zM101.3 145.8h1z"/>
</g>
<text font-size="15.6" x="98" y="270.1">Пружина</text>
<g font-size="10.9">
<text x="87" y="9" transform="rotate(-180 87 9)">ФВС1.000000.002</text>
<text x="114" y="248.5">ФВС1.000000.002</text>
<text x="163.7" y="288.5">гр. 543-1</text>
</g>
<text font-size="10.7" x="86.3" y="288.5">Сталь 10 ГОСТ 1050-2013</text>
<g font-size="8.5">
<text x="125.1" y="108.6" transform="rotate(-90 125.1 108.6)">Ç</text>
<text x="114.2" y="153.9">Ç7</text>
</g>
<g font-size="7.8">
<text x="78.3" y="39.9">52</text>
<text x="75.7" y="54">9*</text>
<text x="125.1" y="102" transform="rotate(-90 125.1 102)">1</text>
<text x="125.1" y="105.2" transform="rotate(-90 125.1 105.2)">8</text>
<text x="92.7" y="184.5">1 Направление навидки правое.</text>
<text x="92.7" y="191.6">2 Число рабочих видков п = 4.</text>
<text x="92.7" y="198.8">3 Число витков полное п1 = 5.</text>
<text x="92.7" y="205.9">4 * Размеры и параметры для справок</text>
<text x="192.9" y="267.5">1:1</text>
</g>
<g font-size="5.4">
<text x="12.8" y="46.9" transform="rotate(-90 12.8 46.9)">Перв. примен.</text>
<text x="12.8" y="103.8" transform="rotate(-90 12.8 103.8)">Справ. !</text>
<text x="12.8" y="176.7" transform="rotate(-90 12.8 176.7)">Подп. и дата</text>
<text x="12.8" y="205.8" transform="rotate(-90 12.8 205.8)">Инв. ! дубл.</text>
<text x="12.8" y="231.6" transform="rotate(-90 12.8 231.6)">Взам. инв. !</text>
<text x="159.1" y="256.8">Лит.</text>
<text x="173.1" y="256.8">Масса</text>
<text x="188" y="256.8">Масштаб</text>
<text x="12.8" y="261.7" transform="rotate(-90 12.8 261.7)">Подп. и дата</text>
<text x="41.2" y="261.8">! докум.</text>
<text x="63.6" y="261.8">Подп.</text>
<text x="21" y="266.8">Разраб.</text>
<text x="21" y="271.8">Пров.</text>
<text x="38" y="271.8">Гришаева Н.Ю.</text>
<text x="21" y="276.8">Т.контр.</text>
<text x="156.9" y="276.8">Лист</text>
<text x="177.9" y="276.8">Листов</text>
<text x="198.4" y="276.8">1</text>
<text x="21" y="286.8">Н.контр.</text>
<text x="7.5" y="292.5" transform="rotate(-90 7.5 292.5)">КОМПАС-3Dv22Учебнаяверсия©2023ООО&quot;АСКОН-Системыпроектирования&quot;, Россия. Всеправазащищены.</text>
<text x="12.8" y="290.8" transform="rotate(-90 12.8 290.8)">Инв. ! подл.</text>
<text x="21" y="291.8">Утв.</text>
<text x="8.5" y="296.7">Недлякоммерческогоиспользования</text>
<text x="96" y="296.8">Копировал</text>
<text x="166" y="296.8">Формат</text>
<text x="186" y="296.8">A4</text>
</g>
<g font-size="5.3">
<text x="21.1" y="261.8">Изм.</text>
<text x="28.1" y="261.8">Лист</text>
<text x="76.1" y="261.8">Дата</text>
<text x="38" y="266.8">Мухамеджан А.Е.</text>
</g>
<g font-size="5.1">
<text x="76" y="266.8">2</text>
<text x="76.9" y="266.8">5.03.2024</text>
</g>
</svg>
